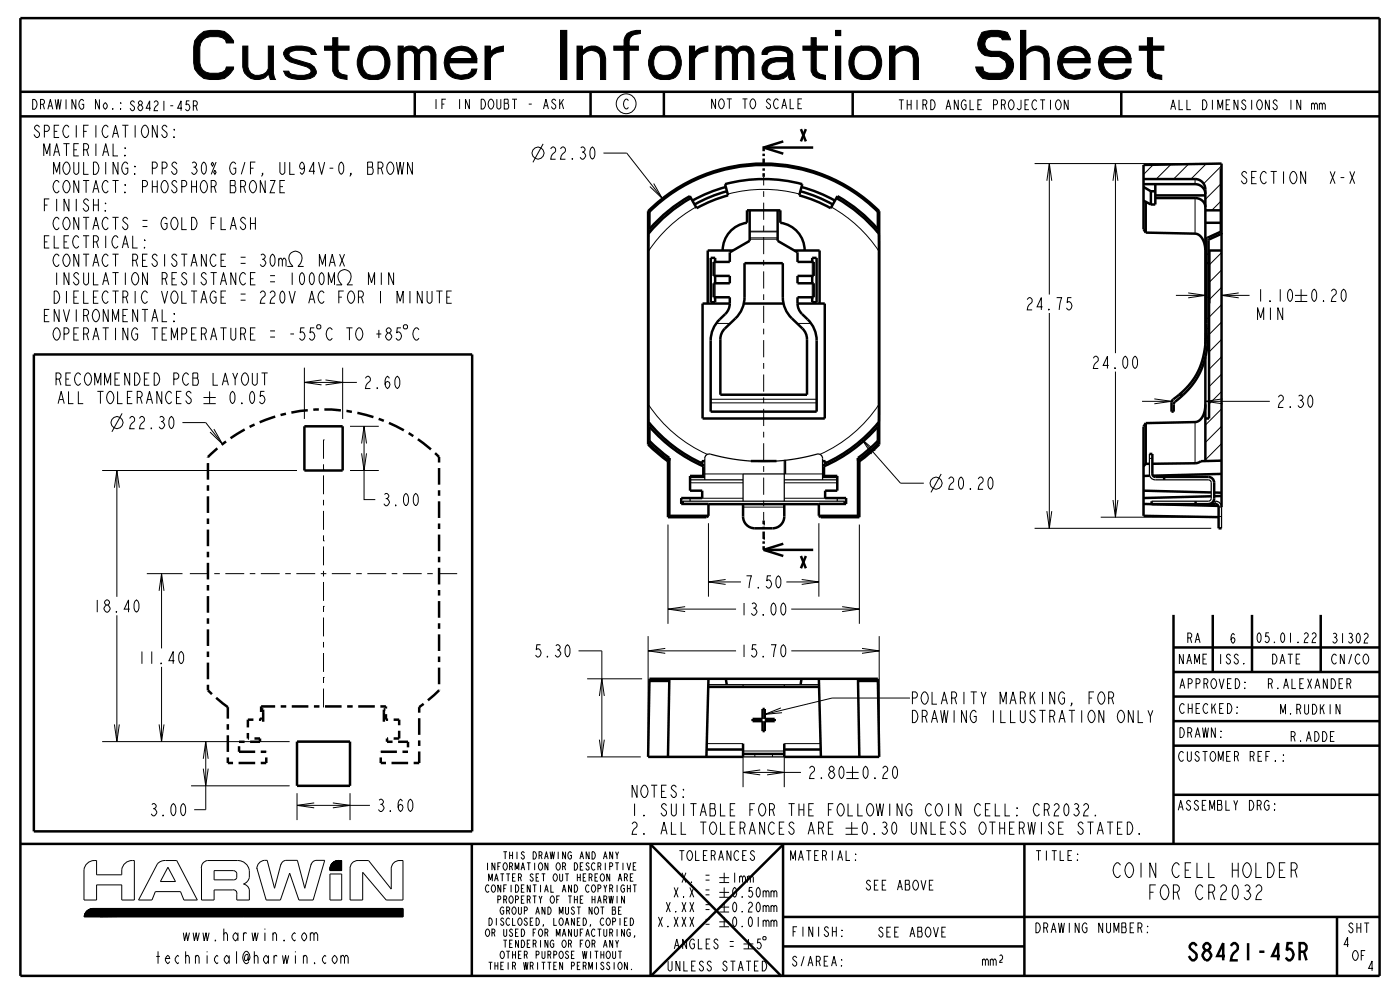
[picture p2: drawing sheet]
<svg xmlns="http://www.w3.org/2000/svg" width="285mm" height="202mm" viewBox="0 0 285 202" stroke-linecap="round" stroke-linejoin="round" font-family="sans-serif">
<g fill="none" stroke="#000" stroke-width=".51">
<path d="M4.2 3.7h277v195h-277zM4.2 18.7h277M84.5 18.7v5M120.4 18.7v5M135.3 18.7v5M173.8 18.7v5M228.5 18.7v5M4.2 23.7h277M147.9 38.1a29.7 29.7 0 0 0-6.8 2.7M148.2 38.9a28.8 28.8 0 0 0-6.7 2.7M155.6 31.3v.5M155.6 32.3v1.5"/>
<path d="M155.6 34.3v.5M155.6 35.3v.7M159.6 28.8l-4 1.2 4 1.3M163.1 38.9a28.8 28.8 0 0 1 6.6 2.7M163.2 26.3l1 2.5M163.3 38.1a29.7 29.7 0 0 1 6.9 2.7M164.2 26.3l-1 2.5M165.7 30h-10.1v.8M233 36.5h10.5a2.1 2.1 0 0 1 2.1 2.1v31.5M233 37.5h10.5a2.07 2.07 0 0 1 2.1 2M233 38.1l1.5 .8M234.5 38.9v2.7"/>
<path d="M234.5 38.9h.9M235.4 37.5v4.1h-.9M235.4 39.8h10.2M248.8 39.8h.1M248.9 34.3h-.1v12.8l-2.8 1.3-.1 .3-.1 19.1a15.7 15.7 0 0 1-4.5 11.7l-1 .9M132.1 43a33.4 33.4 0 0 1 47.1 0M132.1 43l.3 .1M132.1 43v47.5M132.4 46.7v.7M132.4 43.1v3.6M132.4 46.7a30.7 30.7 0 0 1 8.2-6.8l1.4 2.5a27.9 27.9 0 0 1 6.4-2.6l-.6-2.3a30.3 30.3 0 0 1 15.7 0l-.6 2.3a27.9 27.9 0 0 1 6.4 2.6l1.4-2.5a30.7 30.7 0 0 1 8.2 6.8M132.4 43.1a33.2 33.2 0 0 1 46.5 0"/>
<path d="M140.8 40.3a25.7 25.7 0 0 0-8.6 7.4v38.2a30.4 30.4 0 0 0 11.1 8.6v.4M145.7 53.3v-.8h-.9v9h.9v-1M145.7 56.2v1.5M147.3 51a5.7 5.7 0 0 1 4.9-5.6v-2.6h6.8v2.6a5.7 5.7 0 0 1 5 5.6M149.4 51h-5.2v10.8M151.7 53.6h7.8v6.9a6 6 0 0 0 1.9 4.3l2.1 2.1a3 3 0 0 1 1 2.2v11.3h-17.7v-11.3a3 3 0 0 1 .9-2.2 11.6 11.6 0 0 0 3.4-3.7 6 6 0 0 0 .6-2.7zM152.8 42.8v6.2l-4.1 2.4v1.9h-3.3v2.9h3.3v1.5h-3.3v2.8h3.3a4.3 4.3 0 0 1-2 4.5 6 6 0 0 0-1.9 4.4v14.4h21.6v-14.4a6.7 6.7 0 0 0-2.9-5.5 3.7 3.7 0 0 1-1-3.4h3.3v-2.8h-3.3v-1.5h3.3v-2.9h-3.3v-1.9l-4-2.4v-6.2M161.9 51h5.1v10.8M165.5 53.3v-.8h.9v9h-.9v-1M165.5 56.2v1.5M170.5 40.3a25.7 25.7 0 0 1 8.6 7.4v38.2a30.4 30.4 0 0 1-11.2 8.6v.4M178.9 46.7v.7"/>
<path d="M178.9 43.1v3.6M179.2 43l-.3 .1M179.2 43v47.5M233 40.8l1.5 .8M233.5 47.4l-.5-.7v-13.1l15.9-.3v69.9M233.5 41.1v6.3M233.5 47.4l10 .2a2.69 2.69 0 0 1 2.1 2.7v.6M235.4 40.3h8.1a1.98 1.98 0 0 1 2.1 1.9M245.6 45.4h3.2M245.6 42.8h3.2M245.6 51h.3M245.9 53.6h.4"/>
<path d="M246.3 57.7h.2M246.3 53.3h.2M246.3 56.2h.2M246.3 51h2.6M246.5 51v10.8h-.2M248.9 47.4l-.1 .3-2.5 1.2v18.9a16.6 16.6 0 0 1-5.1 12.6M6.9 72.2h89.3v97.1h-89.3zM148.7 61.8h-5.5v23.4h24.9v-23.4h-5.6M151.6 61.8h8.1M245.6 61.8h.3M245.6 72.7v21.2M246.3 60.5h.2"/>
<path d="M246.4 61.8v23.4h-.8M62 86.8h7.8v9h-7.8zM132.1 90.5l2.2 2 1.8 1.4M132.4 86.1v.8M132.4 90.4l1.6 1.5 2.4 1.9M132.4 90.4l-.3 .1M132.4 89.8l1.6 1.5 2.4 1.9M132.4 86.9a30.8 30.8 0 0 0 10.9 8M132.4 86.9v2.9M132.4 89.8v.6M136.1 93.9v11.4M136.4 93.8l-.3 .1"/>
<path d="M136.4 93.2v.6M136.4 93.2v11.8M140.6 97.1h3M143.3 94.9v2h-2.7v3h2.5v1.5h-4.3v1.2h5.6v2.4M143.6 93.9h-.6l.1 .4M153 93.9h5.2M167.6 97.1h3M167.6 93.9h.6v.4M167.9 94.9v2h2.7v3h-2.4v1.5h4.2v1.2h-5.5v2.4M174.9 93.2v.6M174.9 93.2v11.8M175.1 93.9v11.4"/>
<path d="M178.9 89.8l-2.2 2-1.8 1.4M178.9 86.9a30.8 30.8 0 0 1-11 8M178.9 89.8v.6M178.9 86.9v2.9M178.9 90.4l-1.7 1.5-2.3 1.9M178.9 90.4l.3 .1M178.9 86.1v.8M179.2 90.5l-3.5 3-.6 .4-.2-.1M233 99.9l13.8 .4M233.5 86.1v8.3M233.5 86.1l-.5 .8v18.1l15.3 .3M234.2 92.4h.6v4.1a.6 .6 0 0 0 .6 .6h10.8a1.2 1.2 0 0 1 1.2 1.2v3.1a1.2 1.2 0 0 1-1.2 1.2"/>
<path d="M234.2 94.4a.89 .89 0 0 0-1.2 .5M234.3 96.9h-1.3M237.2 97.1v.6M240.3 80.4h.9M241.2 80.4l-1.9 1.6-.1 .4v1.4h-.5v-1.8a2.2 2.2 0 0 1 1.3-1.4l.3-.2M245.6 82.4a3.4 3.4 0 0 1-1.8 3.5l-10.3 .2M248.9 96.5l-13.9 .4M248.9 93.8l-4.2 .1-.5 .3-.7 .1-8.7 .1M136.4 105h8M136.4 105l-.3 .3M139.1 102v.6M144.4 102.6h22.5"/>
<path d="M144.4 105l-.4 .3h-7.9M151.4 102.6v2.6a2.4 2.4 0 0 0 2.4 2.4h3.6a2.4 2.4 0 0 0 2.4-2.4v-2.6M155.6 109.7h.1M155.6 106.7h.1M155.6 111.2v.8h10.1M155.6 106v.7M155.6 107.2v.5M155.6 108.2v1.5M155.6 110.2v.5M159.6 110.7l-4 1.3 4 1.2M163.2 113.2l1 2.5M164.2 113.2l-1 2.5"/>
<path d="M166.9 105h8M166.9 105l.4 .3h7.8M172.1 102v.6M174.9 105l.2 .3M233 102.6l15.3 .4M234.7 102v.6h13a.6 .6 0 0 1 .6 .6v4.4h.6M243.7 102v.6M246.8 101l-13.8 .4M247.4 100.3h1.5M248.9 103h.1M248.9 101h-1.5M132.4 138.6h4"/>
<path d="M136.4 138.2l-.3 15.9M144.3 139.9h22.6M144.4 138.2l-.4 15.9M147.9 138.2l.2 1.2M163.3 138.2l-.1 1.2M166.9 138.2l.4 15.9M174.9 138.2l.2 15.9M174.9 138.6h4M239.2 136.8h42M239.2 131.8h42M239.2 125.2v46.6M247.2 125.2v11.6"/>
<path d="M255.2 125.2v11.6M269.2 125.2v11.6M53.4 144.4l.2 .1v2.4M60.5 151h10.8v9h-10.8zM78.5 144.4l-.3 .1v2.4M144 152.6h7.4M151.4 151.4v2.7h-19.3l.3-15.9h46.5l.3 15.9h-19.4v-2.7M151.4 153.5h8.4M159.8 152.6h7.5M239.2 151.8h42M239.2 146.8h42M239.2 141.8h42"/>
<path d="M4.2 171.8h277M96.2 171.8v26.9M132.6 171.9l26.7 26.9M132.6 171.8v26.9M159.6 172l-26.9 26.7M159.6 171.8v26.9M208.8 171.8v26.9M239.2 161.8h42M159.6 186.7h121.6M159.6 192.7h49.2M272.5 186.7v12"/>
</g>
<g fill="none" stroke="#000" stroke-width=".2">
<path d="M91.6 10.2a3.6 3.6 0 0 1 5.4 .9l.2 .8h-1.1v-.4a2.51 2.51 0 0 0-4-.3 2.51 2.51 0 0 0 .9 3.9l.8 .2 1.5-.2 .6-.4 .2-.6h1.1a2.66 2.66 0 0 1-3.1 2.1 3.4 3.4 0 0 1-3.4-4.7l.4-.8zM91.6 11.9h5.6v.9h-5.6zM209.5 10a2.61 2.61 0 0 1 2.8-.5 2.61 2.61 0 0 1 1.5 2.4v4.3h-1v-4.3a1.99 1.99 0 0 0-1.6-1.7 1.99 1.99 0 0 0-2.1 1.1v-.9zM84 33v2.5l-1-2.5v2.5M110.7 29.3l-2.1 3.7M123 31.2h4.7l7.3 9.2M133.2 37.4l1.8 3-2.6-2.4M148.3 39.5a28.2 28.2 0 0 1 14.7 0M155.6 36v1.8M155.6 38.9v1.2M210.8 33.3h36.6M213.3 36.8l.5-3.5 .5 3.5"/>
<path d="M213.8 33.3v26.7M226.8 36.8l.5-3.5 .5 3.5M227.3 33.3v38.6M235 33.5l-2 2M238.6 33.5l-3 3M242.2 33.4l-3 3.1M243.5 36.5v1M245.8 33.4l-3.1 3.1M248.8 37.4l-3.2 3.2M248.8 35.5h.1M248.8 34.8h.1M248.9 33.8l-3.6 3.6"/>
<path d="M58.5 54.2h1.2a1.72 1.72 0 0 1 .1-3 1.46 1.46 0 0 1 1.6 .7 1.46 1.46 0 0 1-.1 1.7l-.6 .6h1.2M66.9 58v-2.5l.6 2.1 .7-2.1v2.5M68.5 58h1.2a1.72 1.72 0 0 1 .1-3 1.46 1.46 0 0 1 1.6 .6 1.46 1.46 0 0 1-.1 1.8l-.6 .6h1.2M92 59.2h-1v2.5h1M141.8 42.2a28.2 28.2 0 0 0-9.7 9M145.7 53.3v2.9M145.7 57.7v2.8M152.8 48.7h5.7M152.8 48.4h5.7M152.8 47.2h5.7M152.8 47.1h5.7M155.6 41.3v3.5"/>
<path d="M155.6 45.9v1.2M155.6 48.3v3.5M155.6 52.9v1.2M155.6 55.3v3.4M155.6 59.9v1.2M165.5 53.3v2.9M165.5 57.7v2.8M169.4 42.2a28.2 28.2 0 0 1 9.7 9M242.1 59.6l3.5 .5-3.5 .5M243.5 40.3v7.3M246.3 51.5l-.4 .5M246.5 53.3v2.9"/>
<path d="M246.5 57.7v2.8M248.8 41l-1.8 1.8M248.9 40.5l-.1 .1M248.9 51.4l-2.4 2.5M248.9 55l-2.4 2.4M248.9 58.5l-2.4 2.5M252.4 59.6l-3.5 .5 3.5 .5M265.2 58.9v2.5M42.7 79.7v2.5M62 74.9v10.4M62 77.9h10.7M64 66.7h-.7l-.1 1.1 .2-.2a.84 .84 0 0 1 .8 .8 .84 .84 0 0 1-.8 .8l-.4-.4"/>
<path d="M64.8 66.1h.4l.2 .2v.4l-.2 .3h-.4l-.3-.3v-.4zM65.5 77.4l-3.5 .5 3.5 .5M66.3 77.4l3.5 .5-3.5 .5M69.8 74.9v10.4M91 60.5h.7M146 65.9h2.8M155.6 62.2v3.5M155.6 66.9v1.2M155.6 69.2v3.5M155.6 73.9v1.2M155.6 76.2v3.5M162.5 65.9h2.8"/>
<path d="M213.8 63.7v43.9M227.3 75.7v29.6M239.6 60.1h6M245.8 69.1h.4M245.8 66.9h.5M245.9 60.5h.4M245.9 64.8h.4M248.9 62l-2.5 2.6M248.9 65.6l-2.5 2.5M248.9 69.1l-2.5 2.6M248.9 72.7l-2.5 2.5M248.9 76.2l-2.5 2.5"/>
<path d="M248.9 79.7l-2.5 2.6M248.9 60.1h5.8M263.9 60.1h2.5M263.9 61.4h2.5M20.8 95.8h39.7M23.3 99.3l.5-3.5 .5 3.5M23.8 95.8v25.7M24.9 84.2l-2.1 3.7M37.2 86h4.7l3.5 4.4M41.5 80.9h2.5M41.5 82.2h2.5M43.6 87.4l1.8 3-2.6-2.4"/>
<path d="M71.3 95.8h5.9M71.3 86.8h5.9M73.7 90.3l.5-3.5 .5 3.5M73.7 92.3l.5 3.5 .5-3.5M74.2 86.8v14.9h2.3M132.1 82.4a28.2 28.2 0 0 0 12.1 10.1M140.6 98.3h10.8M143.6 96.5h7.8M144.8 82h21.6M144.8 81.3h21.6M155.6 80.9v1.2M155.6 83.2v3.5"/>
<path d="M155.6 87.9v1.2M155.6 90.2v3.5M155.6 94.9v1.2M155.6 97.2v3.5M159.8 98.3h10.8M160.1 96.5h7.5M175.7 89.5l7.8 8.9h4.8M178.4 91.8l-2.7-2.3 1.9 2.9M179.1 82.4a28.2 28.2 0 0 1-12 10.1M191.8 96.5l-2.1 3.8M232.7 81.7h6M234.2 93.3h.6"/>
<path d="M235.2 81.2l3.5 .5-3.5 .5M243.5 85.9v8.4M245.6 81.7h13.2M248.9 83.3l-3.3 3.3M248.9 86.8l-3.3 3.3M248.9 90.3l-3.3 3.3M249.1 81.2l-3.5 .5 3.5 .5M29.9 116.8h7.3M32.9 116.8v15.2M136.1 106.8v20.2M140.6 101.4h10.8M144.4 118.5h6.6"/>
<path d="M144.4 106.5v15M147.9 118l-3.5 .5 3.5 .5M151.4 103.2h8.4M155.6 101.9v1.2M155.6 104.2v1.8M159.8 101.4h10.8M160.3 118.5h6.6M163.4 118l3.5 .5-3.5 .5M166.9 106.5v15M175.1 106.8v20.2M210.8 107.6h36M213.3 104.1l.5 3.5 .5-3.5"/>
<path d="M224.3 105.3h23.1M226.8 101.8l.5 3.5 .5-3.5M247.4 102v.6M247.7 102v.6M248.3 103.2h.6M248.3 105.2h.6M23.8 125.3v25.7M32.4 120.3l.5-3.5 .5 3.5M32.9 135.8v15.2M117.9 132.5h4.8v21.6M119.7 138.2h11.2M132.1 129.5v23.1"/>
<path d="M132.1 132.5h17.9M135.6 132l-3.5 .5 3.5 .5M136.1 124h13.9M139.6 123.5l-3.5 .5 3.5 .5M161.3 124h13.8M161.3 132.5h17.9M171.6 123.5l3.5 .5-3.5 .5M175.7 132l3.5 .5-3.5 .5M179.2 129.5v23.1M20.8 151h38.2M23.3 147.5l.5 3.5 .5-3.5M32.4 147.5l.5 3.5 .5-3.5"/>
<path d="M38.9 160h20.1M41.4 154.5l.5-3.5 .5 3.5M41.4 156.5l.5 3.5 .5-3.5M41.9 151v13.9h-2.3M119.7 154.1h10.9M122.2 141.7l.5-3.5 .5 3.5M122.2 150.6l.5 3.5 .5-3.5M144 151.4h7.4M151.4 157.3h11.8M151.4 152.9h8.4M151.4 154.1v6.2M153.8 153.5v.6"/>
<path d="M154.9 156.8l-3.5 .5 3.5 .5M156.3 156.8l3.5 .5-3.5 .5M157.4 153.5v.6M159.1 144.1l-3.2 1.3 3.5-.3M159.8 154.1v6.2M159.8 151.4h7.4M172.5 157.3h2.5M172.5 158.5h2.5M173.7 156v2.5M185.4 142.1h-15.8l-13.7 3.3M17.8 175.8a2.35 2.35 0 0 1 1.9-.6v2.9h5.1a2.3 2.3 0 0 1 2.6-2.9v8h-2.6v-3h-5.1v3h-2.6v-6.1l.1-.5zM32.1 175.9l.5-.5 .7-.2h2.7l4.2 8h-2.7l-.7-1.7h-5.1l-.7 1.7h-2.8z"/>
<path d="M34.2 176.6l1.6 2.9h-3.1zM41.5 175.6l.8-.4h6.1a2.61 2.61 0 0 1 2.4 1.8 2.61 2.61 0 0 1-.8 2.8l-.4 .2a1.49 1.49 0 0 1 1.2 1.2v2h-2.5v-1.2a.69 .69 0 0 0-.9-.8h-3.8v2h-2.5l-.1-6.6 .2-.5zM43.6 177.3h4.3l.4 .5v.8a.61 .61 0 0 1-.7 .5h-4zM57.3 175.9l-1.3 4.9-1.6-5.6a1.76 1.76 0 0 0-2.1 1.7M60.5 164h14.9M60.5 161.5v5.5M63.4 176a1.15 1.15 0 0 1 1-.8h1.8l-2.4 8h-2.9l-1.9-5.4-1.9 5.4h-2.9l-1.9-6.5M63.4 175.9l-1.3 4.9-1.5-5.6h-2.4a1.15 1.15 0 0 0-.9 .8M64 163.5l-3.5 .5 3.5 .5M67.2 177.9h2.4v5.3h-2.4zM67.8 163.5l3.5 .5-3.5 .5M67.9 177.3l1.7-1.8-1.7 1.8"/>
<path d="M68 175.5l-.5 .5M68.2 175.4l-.8 .8M68.3 175.3l-.9 1M68.5 175.3l-1.2 1.1M68.6 175.2l-1.3 1.3M68.6 175.2l-1.3 1.4M68.7 175.2l-1.5 1.5M68.8 175.2l-1.6 1.6M68.9 175.2l-1.7 1.7M69 175.2l-1.8 1.7M69 175.2l-1.8 1.8M69.1 175.2l-1.9 1.9"/>
<path d="M69.2 175.2l-2 1.9M69.2 175.2a1.77 1.77 0 0 0-1.9 2.1M69.2 175.2h.4M69.3 175.2l-2.1 2M69.3 175.2l-2 2.1M69.4 175.2l-2.1 2.1M69.5 175.2l-2.1 2.1M69.6 175.2l-2.1 2.1M69.6 177.1l-.2 .2M69.6 175.7l-1.5 1.6M69.6 176.8l-.4 .5M69.6 175.3l-1.9 2"/>
<path d="M69.6 176.5l-.7 .8M69.6 176.2l-1 1.1M69.6 175.9l-1.3 1.4M69.6 175.6l-1.6 1.7M69.6 176.7l-.5 .6M69.6 177l-.2 .3M69.6 175.2l-2 2.1M69.6 176.4l-.8 .9M69.6 176.1l-1.1 1.2M69.6 177.2v.1M69.6 176.9l-.3 .4M69.6 175.2v2.1h-2.3"/>
<path d="M69.6 175.8l-1.4 1.5M69.6 175.4l-1.8 1.9M69.6 176.6l-.6 .7M69.6 176.3l-.9 1M69.6 177.1l-.1 .2M69.6 176.1l-1.2 1.2M69.6 175.8l-1.5 1.5M69.6 176.9l-.4 .4M69.6 176.6l-.7 .7M69.6 175.4l-1.9 1.9M69.6 176l-1.2 1.3M71.3 161.5v5.5"/>
<path d="M81.3 175.2h.8v8h-3.4l-4.8-5.6v5.6h-2.6v-6.3a1.59 1.59 0 0 1 1.7-1.7h2.1l4.6 5.8v-4.1a1.69 1.69 0 0 1 1.7-1.7M146.6 178.7h2M146.6 179.7h2M147.6 177.7v2M172.3 168.6h2.5M172.3 169.9h2.5M173.6 167.4v2.5M223.2 165.9l.1 .2h-.1zM232.1 169.7l.1 .2h-.1zM17.1 186.7l1.8-1.7h63.2v1.7zM18 185.3l-.6 .5M18.1 185.2l-.8 .8"/>
<path d="M18.3 185.1l-1 1M18.4 185.1l-1.2 1.1M18.5 185l-1.3 1.3M18.6 185l-1.4 1.4M18.7 185l-1.6 1.5M18.8 185l-1.7 1.6M18.9 185l-1.7 1.7M19 185l-1.8 1.7M19.1 185l-1.8 1.7M19.2 185l-1.8 1.7M19.2 185l-1.7 1.7M19.3 185l-1.8 1.7"/>
<path d="M19.4 185l-1.8 1.7M19.4 185l-1.7 1.7M19.5 185l-1.7 1.7M19.6 185l-1.8 1.7M19.7 185l-1.8 1.7M19.7 185l-1.7 1.7M19.8 185l-1.8 1.7M19.9 185l-1.8 1.7M20 185l-1.8 1.7M20 185l-1.7 1.7M20.1 185l-1.8 1.7M20.2 185l-1.8 1.7"/>
<path d="M20.2 185l-1.7 1.7M20.3 185l-1.7 1.7M20.4 185l-1.8 1.7M20.5 185l-1.8 1.7M20.5 185l-1.7 1.7M20.6 185l-1.8 1.7M20.7 185l-1.8 1.7M20.7 185l-1.7 1.7M20.8 185l-1.7 1.7M20.9 185l-1.8 1.7M21 185l-1.8 1.7M21 185l-1.7 1.7"/>
<path d="M21.1 185l-1.7 1.7M21.2 185l-1.8 1.7M21.2 185l-1.7 1.7M21.3 185l-1.8 1.7M21.4 185l-1.8 1.7M21.5 185l-1.8 1.7M21.5 185l-1.7 1.7M21.6 185l-1.8 1.7M21.7 185l-1.8 1.7M21.7 185l-1.7 1.7M21.8 185l-1.7 1.7M21.9 185l-1.8 1.7"/>
<path d="M22 185l-1.8 1.7M22 185l-1.7 1.7M22.1 185l-1.8 1.7M22.2 185l-1.8 1.7M22.2 185l-1.7 1.7M22.3 185l-1.7 1.7M22.4 185l-1.8 1.7M22.5 185l-1.8 1.7M22.5 185l-1.7 1.7M22.6 185l-1.7 1.7M22.7 185l-1.8 1.7M22.8 185l-1.8 1.7"/>
<path d="M22.8 185l-1.7 1.7M22.9 185l-1.8 1.7M23 185l-1.8 1.7M23 185l-1.7 1.7M23.1 185l-1.7 1.7M23.2 185l-1.8 1.7M23.3 185l-1.8 1.7M23.3 185l-1.7 1.7M23.4 185l-1.7 1.7M23.5 185l-1.8 1.7M23.6 185l-1.8 1.7M23.6 185l-1.7 1.7"/>
<path d="M23.7 185l-1.8 1.7M23.8 185l-1.8 1.7M23.8 185l-1.7 1.7M23.9 185l-1.7 1.7M24 185l-1.8 1.7M24.1 185l-1.8 1.7M24.1 185l-1.7 1.7M24.2 185l-1.7 1.7M24.3 185l-1.8 1.7M24.4 185l-1.8 1.7M24.4 185l-1.7 1.7M24.5 185l-1.8 1.7"/>
<path d="M24.5 185l-1.7 1.7M24.6 185l-1.7 1.7M24.7 185l-1.8 1.7M24.8 185l-1.8 1.7M24.8 185l-1.7 1.7M24.9 185l-1.7 1.7M25 185l-1.8 1.7M25.1 185l-1.8 1.7M25.1 185l-1.7 1.7M25.2 185l-1.8 1.7M25.3 185l-1.8 1.7M25.3 185l-1.7 1.7"/>
<path d="M25.4 185l-1.7 1.7M25.5 185l-1.8 1.7M25.6 185l-1.8 1.7M25.6 185l-1.7 1.7M25.7 185l-1.7 1.7M25.8 185l-1.8 1.7M25.9 185l-1.8 1.7M25.9 185l-1.7 1.7M26 185l-1.8 1.7M26.1 185l-1.8 1.7M26.1 185l-1.7 1.7M26.2 185l-1.7 1.7"/>
<path d="M26.3 185l-1.8 1.7M26.4 185l-1.8 1.7M26.4 185l-1.7 1.7M26.5 185l-1.8 1.7M26.6 185l-1.8 1.7M26.7 185l-1.8 1.7M26.7 185l-1.7 1.7M26.8 185l-1.8 1.7M26.9 185l-1.8 1.7M26.9 185l-1.7 1.7M27 185l-1.7 1.7M27.1 185l-1.8 1.7"/>
<path d="M27.2 185l-1.8 1.7M27.2 185l-1.7 1.7M27.3 185l-1.8 1.7M27.4 185l-1.8 1.7M27.5 185l-1.8 1.7M27.5 185l-1.7 1.7M27.6 185l-1.8 1.7M27.6 185l-1.7 1.7M27.7 185l-1.7 1.7M27.8 185l-1.8 1.7M27.9 185l-1.8 1.7M27.9 185l-1.7 1.7"/>
<path d="M28 185l-1.8 1.7M28.1 185l-1.8 1.7M28.2 185l-1.8 1.7M28.2 185l-1.7 1.7M28.3 185l-1.8 1.7M28.4 185l-1.8 1.7M28.4 185l-1.7 1.7M28.5 185l-1.7 1.7M28.6 185l-1.8 1.7M28.7 185l-1.8 1.7M28.7 185l-1.7 1.7M28.8 185l-1.8 1.7"/>
<path d="M28.9 185l-1.8 1.7M29 185l-1.8 1.7M29 185l-1.7 1.7M29.1 185l-1.8 1.7M29.2 185l-1.8 1.7M29.2 185l-1.7 1.7M29.3 185l-1.7 1.7M29.4 185l-1.8 1.7M29.5 185l-1.8 1.7M29.5 185l-1.7 1.7M29.6 185l-1.8 1.7M29.7 185l-1.8 1.7"/>
<path d="M29.7 185l-1.7 1.7M29.8 185l-1.7 1.7M29.9 185l-1.8 1.7M30 185l-1.8 1.7M30 186.5l-9.6 .2M30 185l-1.7 1.7M30.1 185l-1.7 1.7M30.2 185l-1.8 1.7M30.3 185l-1.8 1.7M30.3 185l-1.7 1.7M30.4 185l-1.8 1.7M30.5 185l-1.8 1.7"/>
<path d="M30.5 185l-1.7 1.7M30.6 185l-1.7 1.7M30.7 185l-1.8 1.7M30.8 185l-1.8 1.7M30.8 185l-1.7 1.7M30.9 185l-1.8 1.7M31 185l-1.8 1.7M31 185l-1.7 1.7M31.1 185l-1.8 1.7M31.2 185l-1.8 1.7M31.2 185l-1.7 1.7M31.3 185l-1.7 1.7"/>
<path d="M31.4 185l-1.8 1.7M31.5 185l-1.8 1.7M31.5 185l-1.7 1.7M31.6 185l-1.7 1.7M31.7 185l-1.8 1.7M31.8 185l-1.8 1.7M31.8 185l-1.7 1.7M31.9 185l-1.8 1.7M32 185l-1.8 1.7M32 185l-1.7 1.7M32.1 185l-1.7 1.7M32.2 185l-1.8 1.7"/>
<path d="M32.3 185l-1.8 1.7M32.3 185l-1.7 1.7M32.4 185l-1.7 1.7M32.5 185l-1.8 1.7M32.6 185l-1.8 1.7M32.6 185l-1.7 1.7M32.7 185l-1.8 1.7M32.8 185l-1.8 1.7M32.8 185l-1.7 1.7M32.9 185l-1.7 1.7M33 185l-1.8 1.7M33.1 185l-1.8 1.7"/>
<path d="M33.1 185l-1.7 1.7M33.2 185l-1.8 1.7M33.3 185l-1.8 1.7M33.4 185l-1.8 1.7M33.4 185l-1.7 1.7M33.5 185l-1.8 1.7M33.6 185l-1.8 1.7M33.6 185l-1.7 1.7M33.7 185l-1.7 1.7M33.8 185l-1.8 1.7M33.9 185l-1.8 1.7M33.9 185l-1.7 1.7"/>
<path d="M34 185l-1.8 1.7M34.1 185l-1.8 1.7M34.1 185l-1.7 1.7M34.2 185l-1.8 1.7M34.3 185l-1.8 1.7M34.3 185l-1.7 1.7M34.4 185l-1.7 1.7M34.5 185l-1.8 1.7M34.6 185l-1.8 1.7M34.6 185l-1.7 1.7M34.7 185l-1.8 1.7M34.8 185l-1.8 1.7"/>
<path d="M34.9 185l-1.8 1.7M34.9 185l-1.7 1.7M35 185l-1.8 1.7M35.1 185l-1.8 1.7M35.1 185l-1.7 1.7M35.2 185l-1.7 1.7M35.3 185l-1.8 1.7M35.4 185l-1.8 1.7M35.4 185l-1.7 1.7M35.5 185l-1.8 1.7M35.6 185l-1.8 1.7M35.7 185l-1.8 1.7"/>
<path d="M35.7 185l-1.7 1.7M35.8 185l-1.8 1.7M35.9 185l-1.8 1.7M35.9 185l-1.7 1.7M36 185l-1.7 1.7M36.1 185l-1.8 1.7M36.2 185l-1.8 1.7M36.2 185l-1.7 1.7M36.3 185l-1.8 1.7M36.4 185l-1.8 1.7M36.5 185l-1.8 1.7M36.5 185l-1.7 1.7"/>
<path d="M36.6 185l-1.8 1.7M36.7 185l-1.8 1.7M36.7 185l-1.7 1.7M36.8 185l-1.7 1.7M36.9 185l-1.8 1.7M37 185l-1.8 1.7M37 185l-1.7 1.7M37.1 185l-1.8 1.7M37.2 185l-1.8 1.7M37.2 185l-1.7 1.7M37.3 185l-1.7 1.7M37.4 185l-1.8 1.7"/>
<path d="M37.4 185l-1.7 1.7M37.5 185l-1.7 1.7M37.6 185l-1.8 1.7M37.7 185l-1.8 1.7M37.7 185l-1.7 1.7M37.8 185l-1.8 1.7M37.9 185l-1.8 1.7M38 185l-1.8 1.7M38 185l-1.7 1.7M38.1 185l-1.8 1.7M38.2 185l-1.8 1.7M38.2 185l-1.7 1.7"/>
<path d="M38.3 185l-1.7 1.7M38.4 185l-1.8 1.7M38.5 185l-1.8 1.7M38.5 185l-1.7 1.7M38.6 185l-1.8 1.7M38.7 185l-1.8 1.7M38.7 185l-1.7 1.7M38.8 185l-1.7 1.7M38.9 185l-1.8 1.7M39 185l-1.8 1.7M39 185l-1.7 1.7M39.1 185l-1.7 1.7"/>
<path d="M39.2 185l-1.8 1.7M39.3 185l-1.8 1.7M39.3 185l-1.7 1.7M39.4 185l-1.8 1.7M39.5 185l-1.8 1.7M39.5 185l-1.7 1.7M39.6 185l-1.7 1.7M39.7 185l-1.8 1.7M39.8 185l-1.8 1.7M39.8 185l-1.7 1.7M39.9 185l-1.7 1.7M40 185l-1.8 1.7"/>
<path d="M40.1 185l-1.8 1.7M40.1 185l-1.7 1.7M40.2 185l-1.8 1.7M40.3 185l-1.8 1.7M40.3 185l-1.7 1.7M40.4 185l-1.7 1.7M40.5 185l-1.8 1.7M40.5 185l-1.7 1.7M40.6 185l-1.7 1.7M40.7 185l-1.8 1.7M40.8 185l-1.8 1.7M40.8 185l-1.7 1.7"/>
<path d="M40.9 185l-1.8 1.7M41 185l-1.8 1.7M41 185l-1.7 1.7M41.1 185l-1.7 1.7M41.2 185l-1.8 1.7M41.3 185l-1.8 1.7M41.3 185l-1.7 1.7M41.4 185l-1.7 1.7M41.5 185l-1.8 1.7M41.6 185l-1.8 1.7M41.6 185l-1.7 1.7M41.7 185l-1.8 1.7"/>
<path d="M41.8 185l-1.8 1.7M41.8 185l-1.7 1.7M41.9 185l-1.7 1.7M42 185l-1.8 1.7M42.1 185l-1.8 1.7M42.1 185l-1.7 1.7M42.2 185l-1.8 1.7M42.3 185l-1.8 1.7M42.4 185l-1.8 1.7M42.4 185l-1.7 1.7M42.5 185l-1.8 1.7M42.6 185l-1.8 1.7"/>
<path d="M42.6 185l-1.7 1.7M42.7 185l-1.7 1.7M42.8 185l-1.8 1.7M42.9 185l-1.8 1.7M42.9 185l-1.7 1.7M43 185l-1.8 1.7M43.1 185l-1.8 1.7M43.2 185l-1.8 1.7M43.2 185l-1.7 1.7M43.3 185l-1.8 1.7M43.4 185l-1.8 1.7M43.4 185l-1.7 1.7"/>
<path d="M43.5 185l-1.7 1.7M43.6 185l-1.8 1.7M43.7 185l-1.8 1.7M43.7 185l-1.7 1.7M43.8 185l-1.8 1.7M43.9 185l-1.8 1.7M43.9 185l-1.7 1.7M44 185l-1.8 1.7M44.1 185l-1.8 1.7M44.1 185l-1.7 1.7M44.2 185l-1.7 1.7M44.3 185l-1.8 1.7"/>
<path d="M44.4 185l-1.8 1.7M44.4 185l-1.7 1.7M44.5 185l-1.8 1.7M44.6 185l-1.8 1.7M44.7 185l-1.8 1.7M44.7 185l-1.7 1.7M44.8 185l-1.8 1.7M44.9 185l-1.8 1.7M44.9 185l-1.7 1.7M45 185l-1.7 1.7M45.1 185l-1.8 1.7M45.2 185l-1.8 1.7"/>
<path d="M45.2 185l-1.7 1.7M45.3 185l-1.8 1.7M45.4 185l-1.8 1.7M45.5 185l-1.8 1.7M45.5 185l-1.7 1.7M45.6 185l-1.8 1.7M45.7 185l-1.8 1.7M45.7 185l-1.7 1.7M45.8 185l-1.7 1.7M45.9 185l-1.8 1.7M46 185l-1.8 1.7M46 185l-1.7 1.7"/>
<path d="M46.1 185l-1.8 1.7M46.2 185l-1.8 1.7M46.2 185l-1.7 1.7M46.3 185l-1.7 1.7M46.4 185l-1.8 1.7M46.5 185l-1.8 1.7M46.5 185l-1.7 1.7M46.6 185l-1.7 1.7M46.7 185l-1.8 1.7M46.8 185l-1.8 1.7M46.8 185l-1.7 1.7M46.9 185l-1.8 1.7"/>
<path d="M47 185l-1.8 1.7M47 185l-1.7 1.7M47.1 185l-1.8 1.7M47.2 185l-1.8 1.7M47.2 185l-1.7 1.7M47.3 185l-1.7 1.7M47.4 185l-1.8 1.7M47.5 185l-1.8 1.7M47.5 185l-1.7 1.7M47.6 185l-1.8 1.7M47.7 185l-1.8 1.7M47.7 185l-1.7 1.7"/>
<path d="M47.8 185l-1.7 1.7M47.9 185l-1.8 1.7M48 185l-1.8 1.7M48 185l-1.7 1.7M48.1 185l-1.7 1.7M48.2 185l-1.8 1.7M48.3 185l-1.8 1.7M48.3 185l-1.7 1.7M48.4 185l-1.8 1.7M48.5 185l-1.8 1.7M48.5 185l-1.7 1.7M48.6 185l-1.7 1.7"/>
<path d="M48.7 185l-1.8 1.7M48.8 185l-1.8 1.7M48.8 185l-1.7 1.7M48.9 185l-1.7 1.7M49 185l-1.8 1.7M49.1 185l-1.8 1.7M49.1 185l-1.7 1.7M49.2 185l-1.8 1.7M49.3 185l-1.8 1.7M49.3 185l-1.7 1.7M49.4 185l-1.7 1.7M49.5 185l-1.8 1.7"/>
<path d="M49.6 185l-1.8 1.7M49.6 185l-1.7 1.7M49.7 185l-1.8 1.7M49.8 185l-1.8 1.7M49.9 185l-1.8 1.7M49.9 185l-1.7 1.7M50 185l-1.8 1.7M50.1 185l-1.8 1.7M50.1 185l-1.7 1.7M50.2 185l-1.7 1.7M50.3 185l-1.8 1.7M50.3 185l-1.7 1.7"/>
<path d="M50.4 185l-1.7 1.7M50.5 185l-1.8 1.7M50.6 185l-1.8 1.7M50.6 185l-1.7 1.7M50.7 185l-1.8 1.7M50.8 185l-1.8 1.7M50.8 185l-1.7 1.7M50.9 185l-1.7 1.7M51 185l-1.8 1.7M51.1 185l-1.8 1.7M51.1 185l-1.7 1.7M51.2 185l-1.8 1.7"/>
<path d="M51.3 185l-1.8 1.7M51.4 185l-1.8 1.7M51.4 185l-1.7 1.7M51.5 185l-1.8 1.7M51.6 185l-1.8 1.7M51.6 185l-1.7 1.7M51.7 185l-1.7 1.7M51.8 185l-1.8 1.7M51.9 185l-1.8 1.7M51.9 185l-1.7 1.7M52 185l-1.8 1.7M52.1 185l-1.8 1.7"/>
<path d="M52.2 185l-1.8 1.7M52.2 185l-1.7 1.7M52.3 185l-1.8 1.7M52.4 185l-1.8 1.7M52.4 185l-1.7 1.7M52.5 185l-1.7 1.7M52.6 185l-1.8 1.7M52.7 185l-1.8 1.7M52.7 185l-1.7 1.7M52.8 185l-1.8 1.7M52.9 185l-1.8 1.7M53 185l-1.8 1.7"/>
<path d="M53 185l-1.7 1.7M53.1 185l-1.8 1.7M53.2 185l-1.8 1.7M53.2 185l-1.7 1.7M53.3 185l-1.7 1.7M53.4 185l-1.8 1.7M53.4 185l-1.7 1.7M53.5 185l-1.8 1.7M53.6 185l-1.8 1.7M53.7 185l-1.8 1.7M53.7 185l-1.7 1.7M53.8 185l-1.8 1.7"/>
<path d="M53.9 185l-1.8 1.7M53.9 185l-1.7 1.7M54 185l-1.7 1.7M54.1 185l-1.8 1.7M54.2 185l-1.8 1.7M54.2 185l-1.7 1.7M54.3 185l-1.8 1.7M54.4 185l-1.8 1.7M54.5 185l-1.8 1.7M54.5 185l-1.7 1.7M54.6 185l-1.8 1.7M54.7 185l-1.8 1.7"/>
<path d="M54.7 185l-1.7 1.7M54.8 185l-1.7 1.7M54.9 185l-1.8 1.7M55 185l-1.8 1.7M55 185l-1.7 1.7M55.1 185l-1.8 1.7M55.2 185l-1.8 1.7M55.2 185l-1.7 1.7M55.3 185l-1.7 1.7M55.4 185l-1.8 1.7M55.5 185l-1.8 1.7M55.5 185l-1.7 1.7"/>
<path d="M55.6 185l-1.7 1.7M55.7 185l-1.8 1.7M55.8 185l-1.8 1.7M55.8 185l-1.7 1.7M55.9 185l-1.8 1.7M56 185l-1.8 1.7M56 185l-1.7 1.7M56.1 185l-1.7 1.7M56.2 185l-1.8 1.7M56.3 185l-1.8 1.7M56.3 185l-1.7 1.7M56.4 185l-1.7 1.7"/>
<path d="M56.5 185l-1.8 1.7M56.6 185l-1.8 1.7M56.6 185l-1.7 1.7M56.7 185l-1.8 1.7M56.7 185l-1.7 1.7M56.8 185l-1.7 1.7M56.9 185l-1.8 1.7M57 185l-1.8 1.7M57 185l-1.7 1.7M57.1 185l-1.7 1.7M57.2 185l-1.8 1.7M57.3 185l-1.8 1.7"/>
<path d="M57.3 185l-1.7 1.7M57.4 185l-1.8 1.7M57.5 185l-1.8 1.7M57.5 185l-1.7 1.7M57.6 185l-1.7 1.7M57.7 185l-1.8 1.7M57.8 185l-1.8 1.7M57.8 185l-1.7 1.7M57.9 185l-1.7 1.7M58 185l-1.8 1.7M58.1 185l-1.8 1.7M58.1 185l-1.7 1.7"/>
<path d="M58.2 185l-1.8 1.7M58.3 185l-1.8 1.7M58.3 185l-1.7 1.7M58.4 185l-1.7 1.7M58.5 185l-1.8 1.7M58.6 185l-1.8 1.7M58.6 185l-1.7 1.7M58.7 185l-1.8 1.7M58.8 185l-1.8 1.7M58.9 185l-1.8 1.7M58.9 185l-1.7 1.7M59 185l-1.8 1.7"/>
<path d="M59.1 185l-1.8 1.7M59.1 185l-1.7 1.7M59.2 185l-1.7 1.7M59.3 185l-1.8 1.7M59.4 185l-1.8 1.7M59.4 185l-1.7 1.7M59.5 185l-1.8 1.7M59.6 185l-1.8 1.7M59.7 185l-1.8 1.7M59.7 185l-1.7 1.7M59.8 185l-1.8 1.7M59.8 185l-1.7 1.7"/>
<path d="M59.9 185l-1.7 1.7M60 185l-1.8 1.7M60.1 185l-1.8 1.7M60.1 185l-1.7 1.7M60.2 185l-1.8 1.7M60.3 185l-1.8 1.7M60.4 185l-1.8 1.7M60.4 185l-1.7 1.7M60.5 185l-1.8 1.7M60.6 185l-1.8 1.7M60.6 185l-1.7 1.7M60.7 185l-1.7 1.7"/>
<path d="M60.8 185l-1.8 1.7M60.9 185l-1.8 1.7M60.9 185l-1.7 1.7M61 185l-1.8 1.7M61.1 185l-1.8 1.7M61.2 185l-1.8 1.7M61.2 185l-1.7 1.7M61.3 185l-1.8 1.7M61.4 185l-1.8 1.7M61.4 185l-1.7 1.7M61.5 185l-1.7 1.7M61.6 185l-1.8 1.7"/>
<path d="M61.7 185l-1.8 1.7M61.7 185l-1.7 1.7M61.8 185l-1.8 1.7M61.9 185l-1.8 1.7M62 185l-1.8 1.7M62 185l-1.7 1.7M62.1 185l-1.8 1.7M62.2 185l-1.8 1.7M62.2 185l-1.7 1.7M62.3 185l-1.7 1.7M62.4 185l-1.8 1.7M62.5 185l-1.8 1.7"/>
<path d="M62.5 185l-1.7 1.7M62.6 185l-1.8 1.7M62.7 185l-1.8 1.7M62.7 185l-1.7 1.7M62.8 185l-1.7 1.7M62.9 185l-1.8 1.7M63 185l-1.8 1.7M63 185l-1.7 1.7M63.1 185l-1.7 1.7M63.2 185l-1.8 1.7M63.2 185l-1.7 1.7M63.3 185l-1.8 1.7"/>
<path d="M63.4 185l-1.8 1.7M63.5 185l-1.8 1.7M63.5 185l-1.7 1.7M63.6 185l-1.8 1.7M63.7 185l-1.8 1.7M63.7 185l-1.7 1.7M63.8 185l-1.7 1.7M63.9 185l-1.8 1.7M64 185l-1.8 1.7M64 185l-1.7 1.7M64.1 185l-1.8 1.7M64.2 185l-1.8 1.7"/>
<path d="M64.2 185l-1.7 1.7M64.3 185l-1.7 1.7M64.4 185l-1.8 1.7M64.5 185l-1.8 1.7M64.5 185l-1.7 1.7M64.6 185l-1.7 1.7M64.7 185l-1.8 1.7M64.8 185l-1.8 1.7M64.8 185l-1.7 1.7M64.9 185l-1.8 1.7M65 185l-1.8 1.7M65 185l-1.7 1.7"/>
<path d="M65.1 185l-1.7 1.7M65.2 185l-1.8 1.7M65.3 185l-1.8 1.7M65.3 185l-1.7 1.7M65.4 185l-1.7 1.7M65.5 185l-1.8 1.7M65.6 185l-1.8 1.7M65.6 185l-1.7 1.7M65.7 185l-1.8 1.7M65.8 185l-1.8 1.7M65.8 185l-1.7 1.7M65.9 185l-1.7 1.7"/>
<path d="M66 185l-1.8 1.7M66.1 185l-1.8 1.7M66.1 185l-1.7 1.7M66.2 185l-1.8 1.7M66.3 185l-1.8 1.7M66.3 185l-1.7 1.7M66.4 185l-1.8 1.7M66.5 185l-1.8 1.7M66.5 185l-1.7 1.7M66.6 185l-1.7 1.7M66.7 185l-1.8 1.7M66.8 185l-1.8 1.7"/>
<path d="M66.8 185l-1.7 1.7M66.9 185l-1.7 1.7M67 185l-1.8 1.7M67.1 185l-1.8 1.7M67.1 185l-1.7 1.7M67.2 185l-1.8 1.7M67.3 185l-1.8 1.7M67.3 185l-1.7 1.7M67.4 185l-1.7 1.7M67.5 185l-1.8 1.7M67.6 185l-1.8 1.7M67.6 185l-1.7 1.7"/>
<path d="M67.7 185l-1.8 1.7M67.8 185l-1.8 1.7M67.9 185l-1.8 1.7M67.9 185l-1.7 1.7M68 185l-1.8 1.7M68.1 185l-1.8 1.7M68.1 185l-1.7 1.7M68.2 185l-1.7 1.7M68.3 185l-1.8 1.7M68.4 185l-1.8 1.7M68.4 185l-1.7 1.7M68.5 185l-1.8 1.7"/>
<path d="M68.6 185l-1.8 1.7M68.7 185l-1.8 1.7M68.7 185l-1.7 1.7M68.8 185l-1.8 1.7M68.9 185l-1.8 1.7M68.9 185l-1.7 1.7M69 185l-1.7 1.7M69.1 185l-1.8 1.7M69.2 185l-1.8 1.7M69.2 185l-1.7 1.7M69.3 185l-1.8 1.7M69.4 185l-1.8 1.7"/>
<path d="M69.5 185l-1.8 1.7M69.5 185l-1.7 1.7M69.6 185l-1.8 1.7M69.6 185l-1.7 1.7M69.7 185l-1.7 1.7M69.8 185l-1.8 1.7M69.9 185l-1.8 1.7M69.9 185l-1.7 1.7M70 185l-1.8 1.7M70.1 185l-1.8 1.7M70.2 185l-1.8 1.7M70.2 185l-1.7 1.7"/>
<path d="M70.3 185l-1.8 1.7M70.4 185l-1.8 1.7M70.4 185l-1.7 1.7M70.5 185l-1.7 1.7M70.6 185l-1.8 1.7M70.7 185l-1.8 1.7M70.7 185l-1.7 1.7M70.8 185l-1.8 1.7M70.9 185l-1.8 1.7M71 185l-1.8 1.7M71 185l-1.7 1.7M71.1 185l-1.8 1.7"/>
<path d="M71.2 185l-1.8 1.7M71.2 185l-1.7 1.7M71.3 185l-1.7 1.7M71.4 185l-1.8 1.7M71.5 185l-1.8 1.7M71.5 185l-1.7 1.7M71.6 185l-1.8 1.7M71.7 185l-1.8 1.7M71.7 185l-1.7 1.7M71.8 185l-1.7 1.7M71.9 185l-1.8 1.7M72 185l-1.8 1.7"/>
<path d="M72 185l-1.7 1.7M72.1 185l-1.7 1.7M72.2 185l-1.8 1.7M72.3 185l-1.8 1.7M72.3 185l-1.7 1.7M72.4 185l-1.8 1.7M72.5 185l-1.8 1.7M72.5 185l-1.7 1.7M72.6 185l-1.7 1.7M72.7 185l-1.8 1.7M72.7 185l-1.7 1.7M72.8 185l-1.7 1.7"/>
<path d="M72.9 185l-1.8 1.7M73 185l-1.8 1.7M73 185l-1.7 1.7M73.1 185l-1.8 1.7M73.2 185l-1.8 1.7M73.2 185l-1.7 1.7M73.3 185l-1.7 1.7M73.4 185l-1.8 1.7M73.5 185l-1.8 1.7M73.5 185l-1.7 1.7M73.6 185l-1.7 1.7M73.7 185l-1.8 1.7"/>
<path d="M73.8 185l-1.8 1.7M73.8 185l-1.7 1.7M73.9 185l-1.8 1.7M74 185l-1.8 1.7M74 185l-1.7 1.7M74.1 185l-1.7 1.7M74.2 185l-1.8 1.7M74.3 185l-1.8 1.7M74.3 185l-1.7 1.7M74.4 185l-1.7 1.7M74.5 185l-1.8 1.7M74.6 185l-1.8 1.7"/>
<path d="M74.6 185l-1.7 1.7M74.7 185l-1.8 1.7M74.8 185l-1.8 1.7M74.8 185l-1.7 1.7M74.9 185l-1.7 1.7M75 185l-1.8 1.7M75.1 185l-1.8 1.7M75.1 185l-1.7 1.7M75.2 185l-1.8 1.7M75.3 185l-1.8 1.7M75.4 185l-1.8 1.7M75.4 185l-1.7 1.7"/>
<path d="M75.5 185l-1.8 1.7M75.6 185l-1.8 1.7M75.6 185l-1.7 1.7M75.7 185l-1.7 1.7M75.8 185l-1.8 1.7M75.9 185l-1.8 1.7M75.9 185l-1.7 1.7M76 185l-1.8 1.7M76.1 185l-1.8 1.7M76.1 185l-1.7 1.7M76.2 185l-1.8 1.7M76.3 185l-1.8 1.7"/>
<path d="M76.3 185l-1.7 1.7M76.4 185l-1.7 1.7M76.5 185l-1.8 1.7M76.6 185l-1.8 1.7M76.6 185l-1.7 1.7M76.7 185l-1.8 1.7M76.8 185l-1.8 1.7M76.9 185l-1.8 1.7M76.9 185l-1.7 1.7M77 185l-1.8 1.7M77.1 185l-1.8 1.7M77.1 185l-1.7 1.7"/>
<path d="M77.2 185l-1.7 1.7M77.3 185l-1.8 1.7M77.4 185l-1.8 1.7M77.4 185l-1.7 1.7M77.5 185l-1.8 1.7M77.6 185l-1.8 1.7M77.7 185l-1.8 1.7M77.7 185l-1.7 1.7M77.8 185l-1.8 1.7M77.9 185l-1.8 1.7M77.9 185l-1.7 1.7M78 185l-1.7 1.7"/>
<path d="M78.1 185l-1.8 1.7M78.2 185l-1.8 1.7M78.2 185l-1.7 1.7M78.3 185l-1.8 1.7M78.4 185l-1.8 1.7M78.5 185l-1.8 1.7M78.5 185l-1.7 1.7M78.6 185l-1.8 1.7M78.7 185l-1.8 1.7M78.7 185l-1.7 1.7M78.8 185l-1.7 1.7M78.9 185l-1.8 1.7"/>
<path d="M79 185l-1.8 1.7M79 185l-1.7 1.7M79.1 185l-1.8 1.7M79.2 185l-1.8 1.7M79.2 185l-1.7 1.7M79.3 185l-1.8 1.7M79.4 185l-1.8 1.7M79.4 185l-1.7 1.7M79.5 185l-1.7 1.7M79.6 185l-1.8 1.7M79.7 185l-1.8 1.7M79.7 185l-1.7 1.7"/>
<path d="M79.8 185l-1.8 1.7M79.9 185l-1.8 1.7M80 185l-1.8 1.7M80 185l-1.7 1.7M80.1 185l-1.8 1.7M80.2 185l-1.8 1.7M80.2 185l-1.7 1.7M80.3 185l-1.7 1.7M80.4 185l-1.8 1.7M80.5 185l-1.8 1.7M80.5 185l-1.7 1.7M80.6 185l-1.8 1.7"/>
<path d="M80.7 185l-1.8 1.7M80.7 185l-1.7 1.7M80.8 185l-1.7 1.7M80.9 185l-1.8 1.7M81 185l-1.8 1.7M81 185l-1.7 1.7M81.1 185l-1.7 1.7M81.2 185l-1.8 1.7M81.3 185l-1.8 1.7M81.3 185l-1.7 1.7M81.4 185l-1.8 1.7M81.5 185l-1.8 1.7"/>
<path d="M81.5 185l-1.7 1.7M81.6 185l-1.7 1.7M81.7 185l-1.8 1.7M81.8 185l-1.8 1.7M81.8 185l-1.7 1.7M81.9 185l-1.7 1.7M82 185l-1.8 1.7M82.1 185l-1.8 1.7M82.1 185.8l-.8 .9M82.1 185.5l-1.1 1.2M82.1 186.6v.1M82.1 185.1l-1.5 1.6"/>
<path d="M82.1 186.3l-.3 .4M82.1 185l-1.7 1.7M82.1 186l-.6 .7M82.1 185.8l-.9 .9M82.1 185.5l-1.2 1.2M82.1 186.6l-.1 .1M82.1 185.1l-1.6 1.6M82.1 186.3l-.4 .4M82.1 186l-.7 .7M82.1 185.7l-1 1M82.1 185.4l-1.2 1.3M82.1 185.3l-1.4 1.4 1.4-1.4"/>
<path d="M82.1 186.5l-.2 .2M82.1 186.2l-.4 .5M82.1 185.9l-.7 .8M82.1 185.6l-1 1.1M82.1 185.2l-1.4 1.5M82.1 186.4l-.2 .3M82.1 186.1l-.5 .6M146.6 181.7h2M146.6 182.7h2M146.6 184.7h2M146.6 185.7h2M146.6 187.7h2"/>
<path d="M146.6 188.7h2M147.6 180.7v2M147.6 183.7v2M147.6 186.7v2M151.5 192.2h2M151.5 193.2h2M152.5 191.2v2M155.6 190.7h.4l.1 .2v.3l-.1 .2h-.4l-.1-.2v-.3z"/>
<circle cx="109.6" cy="31.2" r="1.23"/>
<circle cx="127.6" cy="21.1" r="2.02"/>
<circle cx="23.8" cy="86" r="1.23"/>
<circle cx="190.7" cy="98.4" r="1.23"/>
</g>
<path d="M91.6 10.2a3.6 3.6 0 0 1 5.4 .9l.2 .8h-1.1v-.4a2.51 2.51 0 0 0-4-.3 2.51 2.51 0 0 0 .9 3.9l.8 .2 1.5-.2 .6-.4 .2-.6h1.1a2.66 2.66 0 0 1-3.1 2.1 3.4 3.4 0 0 1-3.4-4.7l.4-.8zM91.6 11.9h5.6v.9h-5.6zM209.5 10a2.61 2.61 0 0 1 2.8-.5 2.61 2.61 0 0 1 1.5 2.4v4.3h-1v-4.3a1.99 1.99 0 0 0-1.6-1.7 1.99 1.99 0 0 0-2.1 1.1v-.9z" fill="#000"/>
<g fill="none" stroke="#000" stroke-width=".25">
<path d="M140.6 97.7h10.8M159.8 93.7a41.3 41.3 0 0 1-15.3-1.3 .9 .9 0 0 0-.9 .9v4.4M159.8 97.7h10.8M159.8 93.7v8.3M160.1 93.7l3.2-.5 2.9-.6a.97 .97 0 0 1 1.4 .7v4.4M160.1 93.7v2.8h-8.7v5.5M160.1 93.7h-.3M234.2 92.4v4.1a1.2 1.2 0 0 0 1.2 1.2h10.8a.6 .6 0 0 1 .6 .6v3.1a.6 .6 0 0 1-.6 .6h-11.5M139.1 102h33M140.6 101.4v.6M170.6 101.4v.6M247.3 102a1.3 1.3 0 0 1 1.6 1.2v4.4"/>
<path d="M144.4 139.4h22.5M151.4 139.4v.5M159.8 139.4v.5M151.4 154.1h8.4"/>
</g>
<g fill="none" stroke="#000" stroke-width=".51" stroke-dasharray="1.1 1.1 3.4 1.1" stroke-linecap="butt">
<path d="M89.5 93v47.6M89.5 93a33.4 33.4 0 0 0-47.1 0M42.4 140.6v-47.6M42.4 140.6l2.2 2 1.8 1.4M46.4 155.3v-11.3M48.7 151h4.3M48.7 153.1v-2.1M50.5 146.5h2.7M50.5 150.4v-3.9M53 150.4h-2.5M53 151v-.6M53.2 143.8v2.7"/>
<path d="M54.3 155.3h-7.9M54.3 153.1h-5.6M54.3 155.3v-2.2M77.6 155.3v-2.2M78.6 143.8h-25.4M78.6 146.5v-2.7M78.9 151h4.2M78.9 150.4v.6M81.3 150.4h-2.4M81.3 146.5h-2.7M81.3 146.5v3.9M83.1 153.1h-5.5"/>
<path d="M83.1 151v2.1M85.4 155.3h-7.8M85.4 144v11.3M85.4 144l1.8-1.4 2.3-2"/>
</g>
<!-- layer: 02___PRT_ALL_AXES -->
<g fill="none" stroke="#000" stroke-width=".2">
<path d="M65.9 95.7h.1M65.9 89.6h.1M65.9 89.6v3.8M65.9 94.5v1.2M65.9 96.8v3.8M38.7 116.8h3.8M43.7 116.8h1.1M45.9 116.8h3.9M50.9 116.8h1.1M53.2 116.8h3.8M58.1 116.8h1.2M60.4 116.8h3.8"/>
<path d="M65.4 116.8h1.1M65.9 110.1h.1M65.9 101.8v1.1M65.9 104v3.9M65.9 109v1.1M65.9 111.3v3.8M65.9 116.2v1.2M65.9 118.5v3.8M67.6 116.8h3.9M72.6 116.8h1.1M74.9 116.8h3.8M79.8 116.8h1.2"/>
<path d="M82.1 116.8h3.8M87.1 116.8h1.1M89.3 116.8h3.9M65.9 123.5h.1M65.9 137.9h.1M65.9 123.5v1.1M65.9 125.7v3.9M65.9 130.7v1.1M65.9 133v3.8M65.9 137.9v1.2M65.9 140.2v3.8"/>
</g>
<!-- layer: 03__ASM_ALL_CURVES -->
<path d="M153.4 146.4h2v-2h.5v2h2v.4h-2v2.1h-.5v-2.1h-2z" fill="none" stroke="#000" stroke-width=".51"/>
<g font-size="13">
<text x="12.4" y="16.2">Customer</text>
<text x="100.2" y="16.2">Information</text>
<text x="217.2" y="16.2">Sheet</text>
</g>
<text font-size="4.5" x="242.1" y="195.5">S8421-45R</text>
<g font-size="3.9">
<text x="227" y="178.7">COIN CELL HOLDER</text>
<text x="234" y="183.2">FOR CR2032</text>
</g>
<g font-size="3.3">
<text x="6.5" y="28">SPECIFICATIONS:</text>
<text x="8.5" y="31.8">MATERIAL:</text>
<text x="10.4" y="35.5">MOULDING: PPS 30% G/F, UL94V-0, BROWN</text>
<text x="111.7" y="32.4">22.30</text>
<text x="10.4" y="39.3">CONTACT: PHOSPHOR BRONZE</text>
<text x="253" y="37.4">SECTION</text>
<text x="270.7" y="37.4">X-X</text>
<text x="8.5" y="43">FINISH:</text>
<text x="10.4" y="46.8">CONTACTS = GOLD FLASH</text>
<text x="8.5" y="50.5">ELECTRICAL:</text>
<text x="10.4" y="54.3">CONTACT RESISTANCE = 30m</text>
<text x="10.4" y="58">INSULATION RESISTANCE = 1000M</text>
<text x="64.7" y="54.3">MAX</text>
<text x="74.7" y="58">MIN</text>
<text x="8.5" y="65.5">ENVIRONMENTAL:</text>
<text x="10.4" y="61.8">DIELECTRIC VOLTAGE = 220V AC FOR 1 MINUTE</text>
<text x="208.9" y="63.1">24.75</text>
<text x="255.9" y="61.4">1.10</text>
<text x="255.9" y="65.1">MIN</text>
<text x="266.8" y="61.4">0.20</text>
<text x="10.4" y="69.3">OPERATING TEMPERATURE = -55</text>
<text x="66.2" y="69.3">C TO +85 C</text>
<text x="222.3" y="75">24.00</text>
<text x="11.5" y="78.4">RECOMMENDED PCB LAYOUT</text>
<text x="11.8" y="82.2">ALL TOLERANCES</text>
<text x="46.5" y="82.2">0.05</text>
<text x="74" y="79.1">2.60</text>
<text x="260" y="83">2.30</text>
<text x="25.9" y="87.3">22.30</text>
<text x="192.9" y="99.6">20.20</text>
<text x="77.7" y="103">3.00</text>
<text x="151.6" y="119.7">7.50</text>
<text x="18.8" y="124.6">18.40</text>
<text x="150.6" y="125.3">13.00</text>
<text x="27.9" y="135.1">11.40</text>
<text x="108.7" y="133.8">5.30</text>
<text x="150.6" y="133.8">15.70</text>
<text x="185.4" y="143.4">POLARITY MARKING, FOR</text>
<text x="185.4" y="147.1">DRAWING ILLUSTRATION ONLY</text>
<text x="164.5" y="158.5">2.80</text>
<text x="175.4" y="158.5">0.20</text>
<text x="30.3" y="166.1">3.00</text>
<text x="76.6" y="165.2">3.60</text>
<text x="128.3" y="162.4">NOTES:</text>
<text x="128.3" y="166.1">1. SUITABLE FOR THE FOLLOWING COIN CELL: CR2032.</text>
<text x="128.3" y="169.9">2. ALL TOLERANCES ARE</text>
<text x="175.2" y="169.9">0.30 UNLESS OTHERWISE STATED.</text>
<text x="37.3" y="191.6">www.harwin.com</text>
<text x="31.4" y="196.2">technical@harwin.com</text>
</g>
<g font-size="2.6">
<text x="6.3" y="22.2">DRAWING No.: S8421-45R</text>
<text x="88.1" y="22.2">IF IN DOUBT - ASK</text>
<text x="126.9" y="22.2">C</text>
<text x="144.6" y="22.1">NOT TO SCALE</text>
<text x="182.9" y="22.3">THIRD ANGLE PROJECTION</text>
<text x="238.3" y="22.3">ALL DIMENSIONS IN mm</text>
<text x="241.7" y="130.9">RA</text>
<text x="250.5" y="131">6</text>
<text x="256" y="130.8">05.01.22</text>
<text x="271.3" y="130.9">31302</text>
<text x="240" y="135.2">NAME</text>
<text x="248" y="135.2">ISS.</text>
<text x="259" y="135.2">DATE</text>
<text x="271.3" y="135.2">CN/CO</text>
<text x="240.2" y="140.2">APPROVED:</text>
<text x="258.3" y="140.2">R.ALEXANDER</text>
<text x="240.2" y="145.3">CHECKED:</text>
<text x="260.8" y="145.4">M.RUDKIN</text>
<text x="240" y="155">CUSTOMER REF.:</text>
<text x="240.1" y="150.2">DRAWN:</text>
<text x="262.9" y="151">R.ADDE</text>
<text x="239.8" y="165">ASSEMBLY DRG:</text>
<text x="138.4" y="175.2">TOLERANCES</text>
<text x="138.7" y="179.7">X. =</text>
<text x="149" y="179.7">1mm</text>
<text x="160.8" y="175.2">MATERIAL:</text>
<text x="210.9" y="175.2">TITLE:</text>
<text x="135.5" y="185.7">X.XX =</text>
<text x="137.1" y="182.7">X.X =</text>
<text x="149" y="182.7">0.50mm</text>
<text x="149" y="185.7">0.20mm</text>
<text x="176.4" y="181.2">SEE ABOVE</text>
<text x="134" y="188.7">X.XXX =</text>
<text x="149" y="188.7">0.01mm</text>
<text x="161.2" y="190.7">FINISH:</text>
<text x="178.9" y="190.8">SEE ABOVE</text>
<text x="210.7" y="189.9">DRAWING NUMBER:</text>
<text x="274.6" y="189.9">SHT</text>
<text x="136" y="197.7">UNLESS STATED</text>
<text x="137.3" y="193.2">ANGLES =</text>
<text x="153.9" y="193.2">5</text>
<text x="161.2" y="196.7">S/AREA:</text>
<text x="200" y="196.6">mm²</text>
<text x="273.6" y="192.8">4</text>
<text x="275.5" y="195.5">OF</text>
<text x="278.5" y="197.7">4</text>
</g>
<g font-size="2">
<text x="99.1" y="177.2">INFORMATION OR DESCRIPTIVE</text>
<text x="99.7" y="179.4">MATTER SET OUT HEREON ARE</text>
<text x="102.7" y="174.9">THIS DRAWING AND ANY</text>
<text x="99.1" y="181.7">CONFIDENTIAL AND COPYRIGHT</text>
<text x="101.5" y="183.9">PROPERTY OF THE HARWIN</text>
<text x="99.1" y="190.7">OR USED FOR MANUFACTURING,</text>
<text x="99.7" y="188.4">DISCLOSED, LOANED, COPIED</text>
<text x="102.1" y="186.2">GROUP AND MUST NOT BE</text>
<text x="99.7" y="197.4">THEIR WRITTEN PERMISSION.</text>
<text x="102.1" y="195.2">OTHER PURPOSE WITHOUT</text>
<text x="102.7" y="192.9">TENDERING OR FOR ANY</text>
</g>
</svg>
